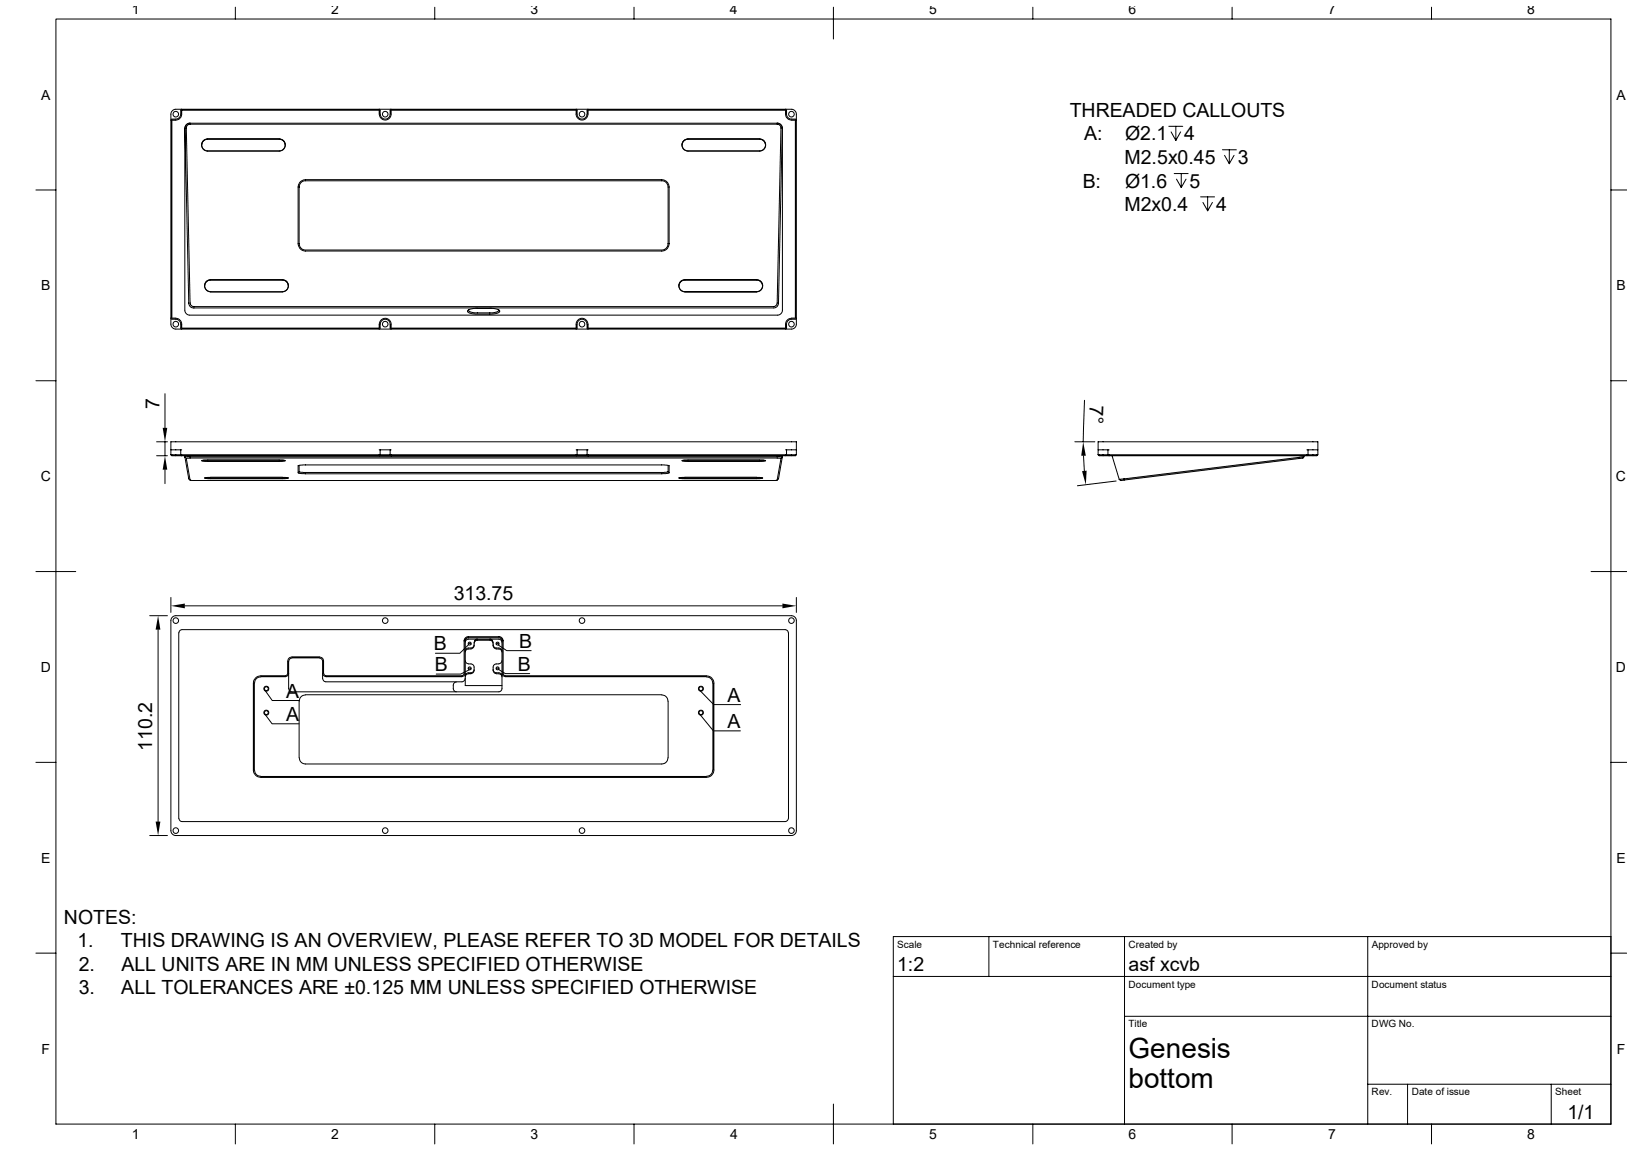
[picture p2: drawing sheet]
<svg xmlns="http://www.w3.org/2000/svg" width="420mm" height="297mm" viewBox="0 0 420 297" stroke-linecap="round" stroke-linejoin="round" font-family="sans-serif">
<g fill="none" stroke="#000" stroke-width=".26">
<path d="M14.4 4.9h401.4v285.2h-401.4zM60.7 1.9v3M112.2 1.9v3M163.7 1.9v3M215.1 1.9v8.2M266.6 1.9v3M318.1 1.9v3M369.5 1.9v3M44.4 30.8l-.3 .2M44.5 28.6l.9-.4h159.2l.8 .6 .2 .7-.1 54.5-.6 .8-.6 .1h-159.3l-.7-.6-.2-.6v-54.2zM45.4 31h-1v51.1h1M46.9 28.2l-.2 .2a1.88 1.88 0 0 1-.7 2.2l-1.6 .1"/>
<path d="M47.7 33.1v47l.4 .8 .8 .4h152.1l.8-.6 .2-.6v-47M47.8 33.1l.9 45.1M49 31.8l-.9 .4-.3 .9M49 31.8h.1M49.1 32l-.8 .3-.2 .8 1 45.2 .2 .5 .6 .3h149.9l.6-.3 .2-.5 1-45.3M49.1 32h151.7l.7 .5 .1 .5M49.1 32v-.2l-.8 .2-.4 .4-.1 .7M49.1 31.8h151.5M53.6 35.8h18.5M53.6 35.9a1.57 1.57 0 0 0-1.6 1.5 1.57 1.57 0 0 0 1.6 1.6M53.6 35.9a1.52 1.52 0 0 0-1.5 1.5 1.52 1.52 0 0 0 1.5 1.5M53.6 35.9a1.52 1.52 0 0 0-1.5 1.5"/>
<path d="M72.1 35.9a1.57 1.57 0 0 1 1.6 1.5 1.57 1.57 0 0 1-1.6 1.6l-18.5-.1M72.1 35.9a1.52 1.52 0 0 1 1.5 1.5M72.1 35.9h-18.5M97.9 28.2l.2 .2a1.97 1.97 0 0 0 .7 2.2 1.27 1.27 0 0 0 1.9-1.1v-1.1l.3-.2M148.7 28.2l.3 .2a1.88 1.88 0 0 0 .6 2.2 1.27 1.27 0 0 0 1.9-1.1l.1-1.1 .2-.2M177.6 35.8h18.5M177.6 35.9h18.5M177.6 35.9a1.57 1.57 0 0 0-1.6 1.5 1.57 1.57 0 0 0 1.6 1.6l18.5-.1M177.6 35.9a1.52 1.52 0 0 0-1.5 1.5M196.1 35.9a1.57 1.57 0 0 1 1.6 1.5 1.57 1.57 0 0 1-1.6 1.6M196.1 35.9a1.52 1.52 0 0 1 1.5 1.5 1.52 1.52 0 0 1-1.5 1.5M196.1 35.9a1.52 1.52 0 0 1 1.5 1.5"/>
<path d="M200.6 31.8l.7 .1 .5 .5 .1 .7-.3-.1M200.6 31.8h.1M200.7 31.8l.8 .4 .4 .9-.9 45.2-.3 .7-.6 .4-150.3 .1-.8-.5-.3-.8M202.8 28.2l.2 .2a1.88 1.88 0 0 0 .7 2.2l1.6 .1M204.3 31h1v51.1h-1M204.3 31a1.6 1.6 0 0 1-1.5-1.5v-1.1h-51a1.88 1.88 0 0 1-1.6 2.6 1.84 1.84 0 0 1-1.5-2.6h-47.7a1.84 1.84 0 0 1-1.6 2.6 1.88 1.88 0 0 1-1.5-2.6h-51v1.1a1.6 1.6 0 0 1-1.5 1.5M205.3 30.8l.3 .2M301.7 32.6h3.6M303.5 32.6v3.6l-1.2-2.2M304.8 34l-1.3 2.2M315.6 38.7h3.6M317.3 38.7v3.5l-1.2-2.1"/>
<path d="M9.3 49h5.1M77.5 47l.8-.6h.6h92.3l1.1 .7 .4 1v15l-.4 1-.4 .4-.8 .3h-92.5l-.8-.3-.4-.4-.4-1v-15zM77.8 47l.8-.3h92.5l.9 .5 .5 .9-.1 15.1-.6 1-.8 .3h-92.6l-.8-.6-.4-.9v-14.9zM303.1 44.8h3.6M304.9 44.8v3.6l-1.2-2.2M306.2 46.2l-1.3 2.2M309.9 50.8h3.6M311.7 50.8v3.6l-1.2-2.2M313 52.2l-1.3 2.2M318.6 40.1l-1.3 2.1M415.8 49h4.1M48.7 78.2h.1"/>
<path d="M52.8 73.8a1.52 1.52 0 0 1 1.6-1.5h18.5a1.52 1.52 0 0 1 1.5 1.5M53.2 72.8l.5-.4 .7-.2h18.5a1.52 1.52 0 0 1 1.5 1.5 1.52 1.52 0 0 1-1.5 1.6h-18.5a1.52 1.52 0 0 1-1.4-.9 1.52 1.52 0 0 1 .2-1.6zM54.4 75.3a1.57 1.57 0 0 1-1.6-1.6 1.57 1.57 0 0 1 1.6-1.5h18.5a1.57 1.57 0 0 1 1.6 1.5 1.57 1.57 0 0 1-1.6 1.6M54.4 75.4h18.5M120.9 80l.1 .2 .4 .3 1.1 .2h4.7l1.1-.2 .4-.3v-.2M122.8 79.5h.4M126.9 79.5l-3.7 .1M175.3 73.8a1.52 1.52 0 0 1 1.5-1.5h18.5a1.52 1.52 0 0 1 1.5 1.5M175.6 72.8l.5-.4 .7-.2h18.5a1.52 1.52 0 0 1 1.5 1.5 1.52 1.52 0 0 1-1.5 1.6h-18.5a1.52 1.52 0 0 1-1.4-.9 1.52 1.52 0 0 1 .2-1.6zM176.8 75.4h18.5M176.8 75.3a1.57 1.57 0 0 1-1.6-1.6 1.57 1.57 0 0 1 1.6-1.5h18.5a1.57 1.57 0 0 1 1.6 1.5 1.57 1.57 0 0 1-1.6 1.6M9.3 98.3h5.1"/>
<path d="M44.1 82.1l.3 .2M44.4 82.4a1.88 1.88 0 0 1 2.1 .6l.2 1.8 .2 .1M45.4 82.1a1.6 1.6 0 0 1 1.5 1.6v1h51a1.88 1.88 0 0 1 1.5-2.6 1.84 1.84 0 0 1 1.6 2.6h47.7a1.84 1.84 0 0 1 1.5-2.6 1.88 1.88 0 0 1 1.6 2.6h51v-1a1.6 1.6 0 0 1 1.5-1.6M97.9 84.9l.2-.2a1.97 1.97 0 0 1 .7-2.2 1.27 1.27 0 0 1 1.9 1.2v1.1l.3 .1M120.7 80.2l.7-.4 1.3-.3h4.3l1.8 .5a.46 .46 0 0 1 .2 .6 .46 .46 0 0 1-.6 .2l-1.3 .3h-4.5l-1.4-.3-.5-.3zM148.7 84.9l.3-.2a1.88 1.88 0 0 1 .6-2.2 1.27 1.27 0 0 1 1.9 1.2l.1 1.1 .2 .1M205.3 82.4a1.88 1.88 0 0 0-2.1 .6l-.2 1.8-.2 .1M205.6 82.1l-.3 .2M415.8 98.3h4.1M40.4 117.6h2.8M40.4 114h2.8M42.6 101.6v8.8"/>
<path d="M42.6 114v3.6M44.1 117.3l.3 .3h2.5M44.1 117.3h2.6M44.1 117.3v-3.3h161.5v3.3M44.1 116.1h2.8M46.7 117.3h51.4M46.7 117.3l.2 .3M46.7 116.1v1.2M46.9 117.6h51M47.7 117.6l.1 .4M49.1 117.9l152.8 .1-.3 .3M49.1 118.2l-.2-.3-1.1 .1 .9 5.6 .4 .3"/>
<path d="M49.1 118.2l-1 .1 1 5.6 .3 .1h150.8l.4-.1 1-5.6M49.1 118.2l152.5 .1M52.1 118.8l.9 .2h19.4l1.2-.2M52.1 118.8l1.5-.1h19.2l.9 .2-.9 .1h-19.9zM52.5 118.7h20.7M97.9 116.1h3.1M98.1 117.3l-.2 .3h3.1M98.1 117.3h2.6M98.1 116.1v1.2M100.7 117.3h48.3M100.7 117.3l.3 .3M100.7 116.1v1.2"/>
<path d="M101 117.6h47.7M148.7 116.1h3.1M149 117.3l-.3 .3h3.1M149 117.3h2.6M149 116.1v1.2M151.6 117.3h51.4M151.6 117.3l.2 .3M151.6 116.1v1.2M151.8 117.6h51M176.1 118.8l.9 .2h19.4l1.2-.2M176.1 118.8l1.5-.1h19.2l.9 .2-.9 .1h-19.9zM176.4 118.7h20.8"/>
<path d="M202 117.6l-1 6-.4 .3M202.8 117.6l.2-.3h2.6l-.3 .3zM202.8 116.1h2.8M203 116.1v1.2M277.5 114h5.1M279.7 117.6l.2 3.9M280 103.3l-.4 10.7M283.5 117.3l.2 .3h2.6M283.5 117.3h2.5M283.5 117.3v-3.3h56.7v3.3M283.5 116.1h2.8M286 117.3h51.7"/>
<path d="M286 117.3l.3 .3M286 116.1v1.2M287.1 117.6l1.8 6.1M336.6 117.6v.3M337.4 116.1h2.8M337.7 117.3h2.5l-.3 .3h-53.6M337.7 117.3l-.3 .3M337.7 116.1v1.2M42.6 121.2v3.6M52.8 123.3l1.6 .1M53.2 123.2h20.8M54.4 123.2l-1.6 .2 .9 .1h19.2l1.6-.1-1.6-.2"/>
<path d="M54.4 123.1h18.5M74.4 123.3l-1.5 .1M77 120.1l1.1-.1h93.4l1.2 .2v1.8l-1.7 .3h-92.3l-1.7-.3zM77.2 120.1v1.7l1.1 .1h93.1l1.1-.1v-1.7M172.5 121.7v.1M175.3 123.3l1.5 .1M175.6 123.2h20.9M176.8 123.1h18.5M176.8 123.2l-1.6 .2 .9 .1h19.6l1.2-.1-1.6-.2M196.8 123.3l-1.5 .1M201 123.5v.1M288.1 124.1l-10 1.2"/>
<path d="M288.9 123.7l47.7-5.8-.3 .3-47 5.8M288.9 123.7l.4 .3M289.3 124h.1M9.3 147.5h10.3M38.7 158.9h4.5M44.1 154.2v3.8M44.5 159.3l.9-.4h159.2l.8 .6 .2 .6-.1 54.6-.6 .7-.6 .2h-159.3l-.7-.6-.2-.7v-54.2zM47.7 156.3h154.3M205.6 154.2v3.8M410.7 147.5h9.2M40.8 162.5v49.5M46.1 163.3v47.9"/>
<path d="M46.2 163.3l.1-.4 .7-.4h155.7l.7 .4 .1 .4M65.7 176.3v22.4M67.3 174.4h6.4M67.3 174.6h6.4M67.3 174.7a1.59 1.59 0 0 0-1.6 1.6M67.3 174.4a1.88 1.88 0 0 0-1.9 1.9v22.4a1.88 1.88 0 0 0 1.9 1.9M68.4 178.1l1.9 2.7h7M74.5 173.8l-.2 .5-.6 .3M75.4 169.8l-.7 .4-.2 .4v7.1l.4 .7 .5 .1h53.4l.5-.2 .3-.6v-12.5l-.6-.6h-8.3l-.4 .2-.2 .4v11.7h9.5M75.4 169.8h7.1M78.9 179.3h91.9M82.5 169.8l.5 .3 .3 .5v4.5"/>
<path d="M83.3 173.8l.3 .5 .5 .3M83.3 175.1l.4 .7 .4 .1h35.2l.5-.2 .3-.6M83.5 173.8v-3.2l-.1-.5-.4-.4-.5-.2h-7.1l-.6 .2-.4 .4-.1 3.8-.6 .4M83.6 173.8l.2 .4 .3 .1M84.1 174.4h35.2M84.1 174.6h35.2M117.8 176l-.7 .4-.1 .4 .1 1.1 .3 .5 .4 .1M119.3 174.3l.5-.4v-8.6l.2-.6 .7-.4h8.3l.7 .4 .2 .6v8.6l.5 .4M120.1 173.8l-.3 .5-.5 .3M120.1 165.7l.1-.4 .7-.4h7.9l.7 .4 .1 .4M120.1 170.5l.4 .7 .4 .1M120.9 171.3l.9 .1 .5 .5v1.3l-.2 .4-.5 .2"/>
<path d="M120.9 166.2l.3-.2 .4 .2M120.9 172.6l.3-.2 .4 .2M120.9 166.4l-2.2 2.2h-6.3M121.1 172.8l-2.2 1.1h-6.3M121.6 173.9l-1.1 .1-.4 .7M121.6 167.5l-1.1 .1-.4 .7M122.4 172.8l-.3 .6-.3 .2-1.3 .1-.4 .7M122.4 165.7l-.1 1.1-.2 .4-.5 .2M122.4 166.4l-.3 .6-.3 .2-1.3 .1-.4 .7M122.4 165.7l.4-.6 .4-.2h-.2l-.4 .5 .4-.3h3.5l.6 .3-.4-.5h-.3l.7 .4 .2 .4M123.2 165.2l-.4 .1-.4 .7M126.4 165.2l.7 .4 .2 .4"/>
<path d="M127.3 166.4l.4 .7 1.3 .2 .5 .3 .1 .4M127.3 165.7v1.1l.4 .5 .4 .1M127.3 172.8l.4 .7 1.3 .2 .5 .3 .1 .4M128.1 173.9l1.1 .1 .4 .7M128.1 167.5l1.1 .1 .4 .7M128.1 172.6l.3-.2 .4 .2M128.1 166.2l.3-.2 .4 .2M128.7 166.5l2.1 1.4h6.3M128.7 172.8l1.7 1h6.3M128.8 171.3l-1.1 .1-.4 .5v1.3l.4 .5 .4 .1M129.6 170.5l-.3 .5-.5 .3M129.6 173.8l.3 .5 .5 .3"/>
<path d="M130.4 174.4h52M130.4 174.6h52M170.8 179.3a1.66 1.66 0 0 1 1.7 1.6l-.1 14.6a1.59 1.59 0 0 1-1.6 1.6h-91.9a1.66 1.66 0 0 1-1.7-1.6l.1-14.6a1.59 1.59 0 0 1 1.6-1.6M180.7 178.2l3.5 3.6h7M182.4 174.4a1.88 1.88 0 0 1 1.9 1.9v22.4a1.88 1.88 0 0 1-1.9 1.9M182.4 174.7a1.59 1.59 0 0 1 1.6 1.6M184 176.3v22.4M203.5 163.3v47.9M9.3 196.7h5.1M65.7 198.7a1.59 1.59 0 0 0 1.6 1.6M68.4 184.3l1.8 2.5h7M180.7 184.4l3.4 4.2h7"/>
<path d="M184 198.7a1.59 1.59 0 0 1-1.6 1.6M415.8 196.7h4.1M38.7 215.6h4.5M46.2 211.2l.2 .6 .6 .2h155.7l.5-.2 .3-.6M67.3 200.6h115.1M67.3 200.4h115.1M9.3 246h5.1M230.6 252h185.2M255.3 241.7v10.3M290.3 241.7v48.4M353.1 241.7v48.4M415.8 241.7h-185.2v48.4"/>
<path d="M415.8 246h4.1M290.3 262.3h125.5M353.1 279.8h62.7M363.3 279.8v10.3M400.4 279.8v10.3M60.7 290.1v5.1M112.2 290.1v5.1M163.7 290.1v5.1M215.1 284.9v10.3M266.6 290.1v5.1M318.1 290.1v5.1M369.5 290.1v5.1"/>
<circle cx="45.4" cy="29.5" r=".72"/>
<circle cx="99.4" cy="29.5" r=".72"/>
<circle cx="150.2" cy="29.5" r=".72"/>
<circle cx="204.3" cy="29.5" r=".72"/>
<circle cx="45.4" cy="83.7" r=".72"/>
<circle cx="99.4" cy="83.7" r=".72"/>
<circle cx="150.2" cy="83.7" r=".72"/>
<circle cx="204.3" cy="83.7" r=".72"/>
<circle cx="45.4" cy="160.1" r=".73"/>
<circle cx="68.7" cy="177.7" r=".65"/>
<circle cx="68.8" cy="177.7" r=".5"/>
<circle cx="99.4" cy="160.1" r=".73"/>
<circle cx="121.2" cy="172.5" r=".39"/>
<circle cx="121.2" cy="166.1" r=".39"/>
<circle cx="128.4" cy="166.1" r=".39"/>
<circle cx="128.4" cy="172.5" r=".39"/>
<circle cx="150.2" cy="160.1" r=".73"/>
<circle cx="180.9" cy="177.7" r=".65"/>
<circle cx="180.9" cy="177.7" r=".5"/>
<circle cx="204.3" cy="160.1" r=".73"/>
<circle cx="68.7" cy="183.9" r=".65"/>
<circle cx="68.8" cy="183.9" r=".5"/>
<circle cx="180.9" cy="183.9" r=".65"/>
<circle cx="180.9" cy="183.9" r=".5"/>
<circle cx="45.4" cy="214.3" r=".73"/>
<circle cx="99.4" cy="214.3" r=".73"/>
<circle cx="150.2" cy="214.3" r=".73"/>
<circle cx="204.3" cy="214.3" r=".73"/>
</g>
<path d="M42 110.4h1.2l-.6 3.6zM279.6 114l.7 3.6h-1.2zM42.6 117.6l.6 3.6h-1.2zM279.3 121.6l1.2-.1-.2 3.6zM44.1 156.3l3.6-.6v1.3zM202 155.7l3.6 .6-3.6 .7zM40.8 158.9l.6 3.6h-1.2zM40.2 212h1.2l-.6 3.6z" fill="#000"/>
<g font-size="7.2">
<text x="291.3" y="273.1">Genesis</text>
<text x="291.3" y="280.8">bottom</text>
</g>
<g font-size="5">
<text x="276.1" y="30.1">THREADED CALLOUTS</text>
<text x="279.9" y="36.2">A:</text>
<text x="290.4" y="36.2">Ø2.1</text>
<text x="305.6" y="36.2">4</text>
<text x="290.3" y="42.3">M2.5x0.45</text>
<text x="319.5" y="42.3">3</text>
<text x="279.5" y="48.4">B:</text>
<text x="290.5" y="48.4">Ø1.6</text>
<text x="307" y="48.4">5</text>
<text x="290.3" y="54.4">M2x0.4</text>
<text x="313.9" y="54.4">4</text>
<text x="41.1" y="105.6" transform="rotate(-90 41.1 105.6)">7</text>
<text x="281.3" y="104.6" transform="rotate(92 281.3 104.6)">7°</text>
<text x="117.1" y="154.9">313.75</text>
<text x="112" y="167.9">B</text>
<text x="134" y="167.2">B</text>
<text x="112.2" y="173.2">B</text>
<text x="133.6" y="173.1">B</text>
<text x="73.9" y="180">A</text>
<text x="187.8" y="181.1">A</text>
<text x="73.8" y="186.1">A</text>
<text x="187.8" y="187.9">A</text>
<text x="39.3" y="193.7" transform="rotate(-90 39.3 193.7)">110.2</text>
<text x="16.5" y="238.4">NOTES:</text>
<text x="20" y="244.4">1.</text>
<text x="31.2" y="244.4">THIS DRAWING IS AN OVERVIEW, PLEASE REFER TO 3D MODEL FOR DETAILS</text>
<text x="20.4" y="250.5">2.</text>
<text x="31.3" y="250.5">ALL UNITS ARE IN MM UNLESS SPECIFIED OTHERWISE</text>
<text x="231.6" y="250.4">1:2</text>
<text x="291.3" y="250.4">asf xcvb</text>
<text x="20.3" y="256.6">3.</text>
<text x="31.3" y="256.6">ALL TOLERANCES ARE ±0.125 MM UNLESS SPECIFIED OTHERWISE</text>
<text x="404.6" y="288.7">1/1</text>
</g>
<g font-size="3.6">
<text x="34" y="3.6">1</text>
<text x="85.5" y="3.6">2</text>
<text x="136.9" y="3.6">3</text>
<text x="188.4" y="3.6">4</text>
<text x="239.9" y="3.6">5</text>
<text x="291.3" y="3.6">6</text>
<text x="342.8" y="3.6">7</text>
<text x="394.3" y="3.6">8</text>
<text x="10.7" y="25.7">A</text>
<text x="417.2" y="25.7">A</text>
<text x="10.7" y="74.9">B</text>
<text x="417.2" y="74.9">B</text>
<text x="10.5" y="124.2">C</text>
<text x="417.1" y="124.2">C</text>
<text x="10.5" y="173.4">D</text>
<text x="417.1" y="173.4">D</text>
<text x="10.7" y="222.6">E</text>
<text x="417.2" y="222.6">E</text>
<text x="10.8" y="271.9">F</text>
<text x="417.3" y="271.9">F</text>
<text x="34" y="293.9">1</text>
<text x="85.5" y="293.9">2</text>
<text x="136.9" y="293.9">3</text>
<text x="188.4" y="293.9">4</text>
<text x="239.9" y="293.9">5</text>
<text x="291.3" y="293.9">6</text>
<text x="342.8" y="293.9">7</text>
<text x="394.3" y="293.9">8</text>
</g>
<g font-size="2.6">
<text x="231.6" y="244.6">Scale</text>
<text x="256.3" y="244.6">Technical reference</text>
<text x="291.3" y="244.6">Created by</text>
<text x="354.1" y="244.6">Approved by</text>
<text x="291.3" y="254.8">Document type</text>
<text x="354.1" y="254.8">Document status</text>
<text x="291.3" y="265.1">Title</text>
<text x="354.1" y="265.1">DWG No.</text>
<text x="354.1" y="282.7">Rev.</text>
<text x="364.4" y="282.7">Date of issue</text>
<text x="401.4" y="282.7">Sheet</text>
</g>
</svg>
